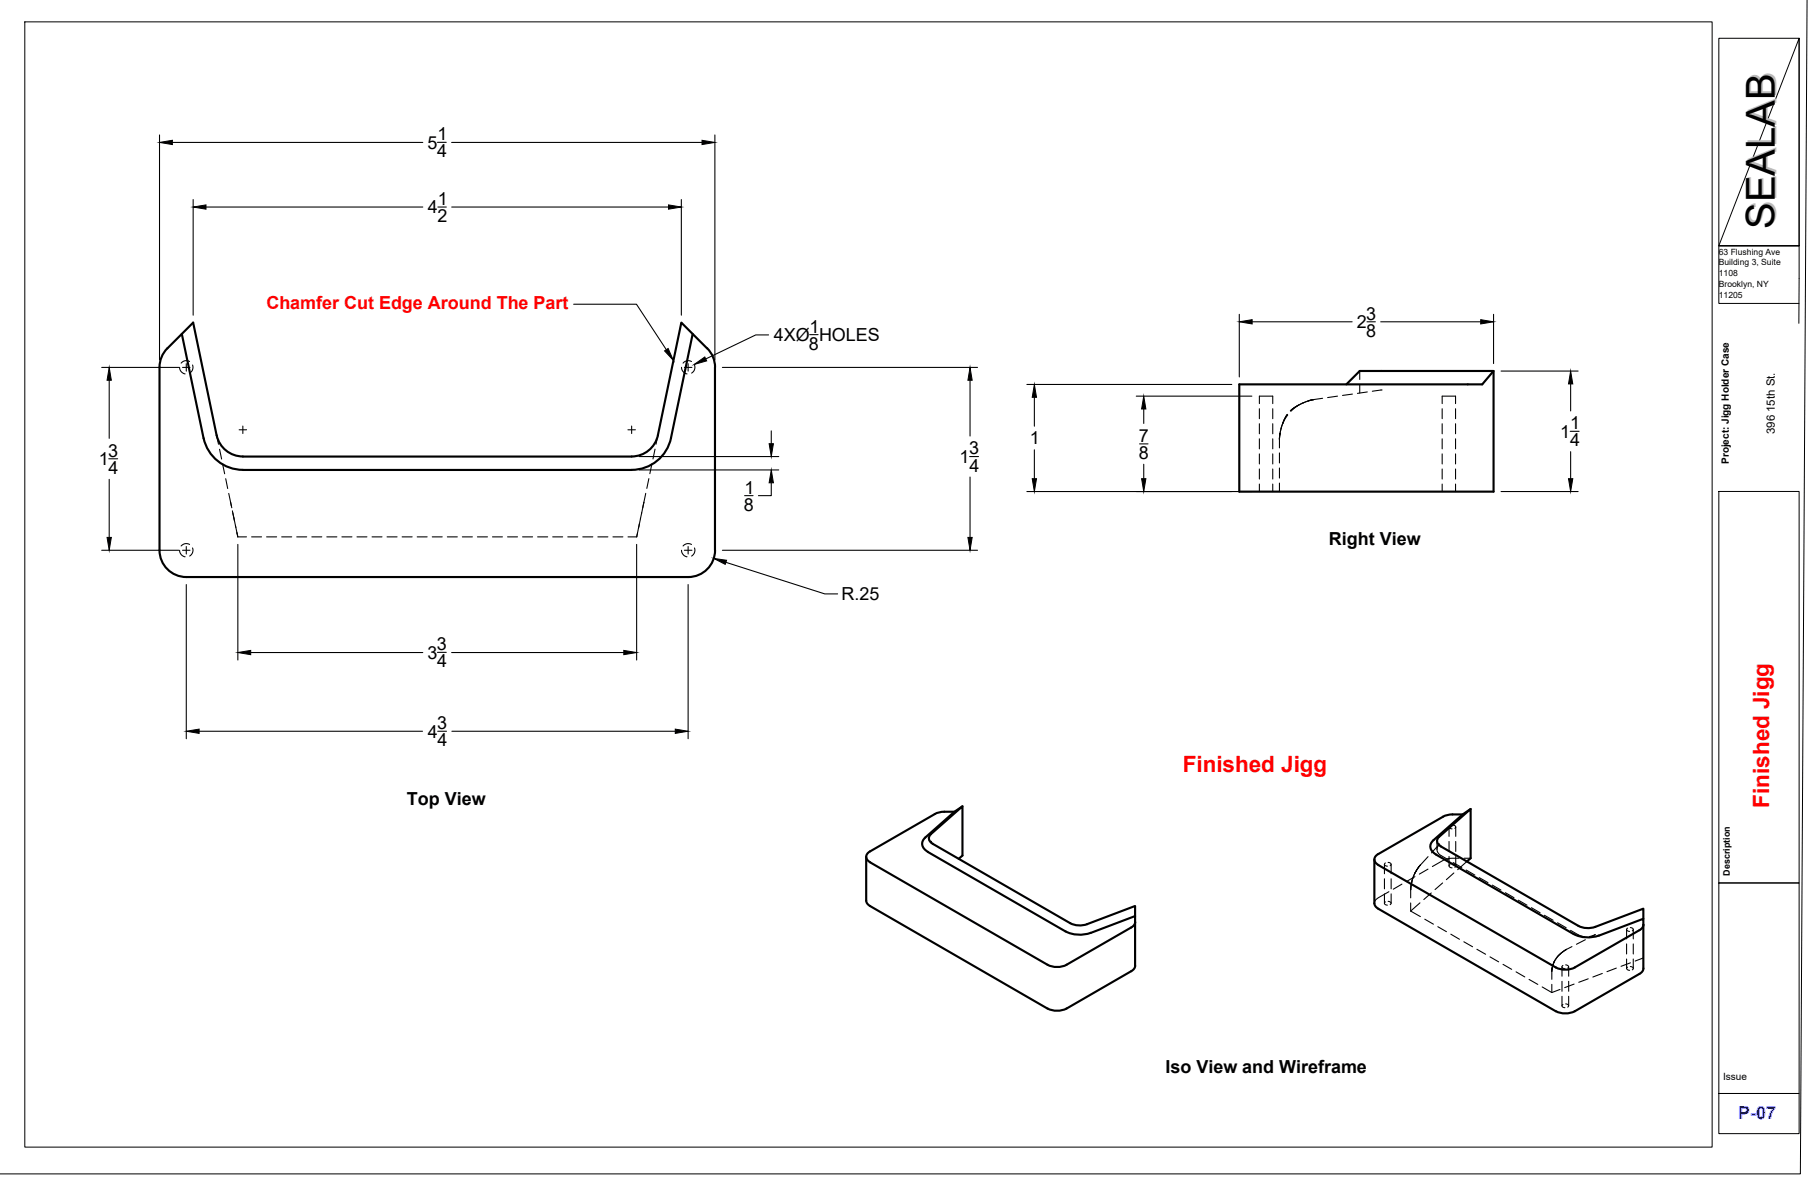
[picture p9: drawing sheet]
<svg xmlns="http://www.w3.org/2000/svg" width="432mm" height="279mm" viewBox="0 0 432 279" stroke-linecap="round" stroke-linejoin="round" font-family="sans-serif">
<!-- layer: Hidden -->
<g fill="none" stroke="#000" stroke-width=".25">
<path d="M42.6 87.1a1.6 1.6 0 0 0 1.3 1.6M45 85.7a1.55 1.55 0 0 0-2 .4M45.7 86.6a1.58 1.58 0 0 1-.7 1.9M161.7 87.1a1.6 1.6 0 0 0 1.3 1.6M164.1 85.7a1.55 1.55 0 0 0-2 .4M164.8 86.6a1.58 1.58 0 0 1-.7 1.9M298.8 95.7v-1.7h3.2v1.7M298.8 96.9v2.4M302 96.9v2.4M305.4 98.4l-1.1 2.1M305.4 98.3l-1.2 2.6-.5 1.6-.1 1.7 .1-1.4-.1 1.4M305.4 98.3l-1 2.1"/>
<path d="M305.5 98.4l-1.1 1.9-.5 1.3M308.1 96.1l-2 1.4M308.2 96.1l-2 1.3M309.2 95.5l-1.2 .6-1.7 1.4M311.7 94.8l-2.6 .8M311.7 94.8l-2.5 .8-1.9 .9-1.1 .9M311.7 94.8l-1.3 .3M311.7 94.8l-1.4 .3M313.8 94.5l-2.1 .3M317.3 94l-2.3 .3M320.9 93.5l-2.4 .3M322.6 88v2"/>
<path d="M322.6 91.2v2M324.4 93l-2.3 .3M327.6 88h.1M327.7 92.5h.1M327.7 92.5l-2.1 .3M342.2 95.7v-1.7h3.1v1.7M342.2 96.9v2.4M345.3 96.9v2.4M51.4 103.2l.4 2.2M52.1 106.6l.5 2.3M52.8 110l.5 2.4M53.6 113.5l.4 2.4"/>
<path d="M54.3 117l.4 2.1M54.7 119.1l.2 .9M54.7 119.1l.3 1.3M152.8 119.1l-.6 2.7M152.8 119.1l-.3 1.3M153.2 117l-.4 2.1M153.9 113.5l-.4 2.3M154.7 110l-.5 2.4M155.4 106.5l-.5 2.4M156.1 103.2l-.5 2.2M298.8 100.5v2.4M298.8 104.1v2.4"/>
<path d="M298.8 107.7v2.3M298.8 111.2v2.4M298.8 114.8v1.8M302 100.5v2.4M302 104.1v2.4M302 107.7v2.3M302 111.2v2.4M302 114.8v1.8M303.6 104.2v2M303.6 107.4v2.4M303.6 111v2.4M303.6 114.6v2"/>
<path d="M304 101.5l-.4 2.7M342.2 100.5v2.4M342.2 104.1v2.4M342.2 107.7v2.3M342.2 111.2v2.4M342.2 114.8v1.8M345.3 100.5v2.4M345.3 104.1v2.4M345.3 107.7v2.3M345.3 111.2v2.4M345.3 114.8v1.8M42.6 130.5a1.55 1.55 0 0 0 1.3 1.6"/>
<path d="M45 129.1a1.58 1.58 0 0 0-2 .4M45.7 130a1.58 1.58 0 0 1-.7 1.9M55.1 121.2l.5 2.3M55.2 121.6l.8 3.5M55.9 124.7l.5 2.6M56.2 126.3l.2 1M56.4 127.3h2.1M59.7 127.3h2.4M63.2 127.3h2.4M66.8 127.3h2.4M70.4 127.3h2.4M74 127.3h2.3"/>
<path d="M77.5 127.3h2.4M81.1 127.3h2.4M84.7 127.3h2.4M88.3 127.3h2.3M91.8 127.3h2.4M95.4 127.3h2.4M99 127.3h2.3M102.6 127.3h2.3M106.1 127.3h2.4M109.7 127.3h2.4M113.3 127.3h2.4M116.8 127.3h2.4"/>
<path d="M120.4 127.3h2.4M124 127.3h2.4M127.6 127.3h2.3M131.1 127.3h2.4M134.7 127.3h2.4M138.3 127.3h2.4M141.8 127.3h2.4M145.4 127.3h2.4M149 127.3h2.1M151.2 126.5l-.2 .8M151.7 124.3l-.6 3M152 123l-.5 2.3"/>
<path d="M152.3 121.6l-.4 1.5M161.7 130.5a1.55 1.55 0 0 0 1.3 1.6M164.1 129.1a1.58 1.58 0 0 0-2 .4M164.8 130a1.58 1.58 0 0 1-.7 1.9M340.9 199.5v2M343.8 196.2v2.2M343.8 199.6v2.4M344 195.8a.46 .46 0 0 0-.1 .6 .46 .46 0 0 0 .6 .2M344.7 195.7h.2a.41 .41 0 0 1 .4 .3 .41 .41 0 0 1-.1 .5M345.4 196.2v2.2M345.4 199.6v2.4M328.5 205v2.2"/>
<path d="M328.5 208.4v2.4M328.5 212v2.2M328.7 213.9a.46 .46 0 0 0-.1 .6 .46 .46 0 0 0 .6 .2M328.7 204.7a.45 .45 0 0 0-.1 .6 .45 .45 0 0 0 .6 .1M329.3 213.8h.2a.41 .41 0 0 1 .5 .3 .41 .41 0 0 1-.2 .5M329.3 204.5l.2 .1a.4 .4 0 0 1 .5 .2 .4 .4 0 0 1-.2 .5M329.5 211.5l-2.8 1.7-.5 .5-.1 .5M330.1 205v2.2M330.1 208.4v2.4M330.1 212v2.2M332.6 209.7l-2 1.2M334.7 216.1l2.3 1.3"/>
<path d="M334.7 211v2M334.7 214.2v1.9M335.2 208.2l-.5 2.8M335.7 207.1l1.3-1.9-.9 1.2-.8 1.4-.4 1.3-.2 1.9M335.7 207.9l-2 1.2M336.9 214.1l-2.2 2M338 218l2.1 1.2M338.8 206.1l-2.1 1.2M338.8 203.2l-1.8 2a9.5 9.5 0 0 0-2.3 5.8M339.6 211.8l-1.8 1.6M341.1 219.8l2.1 1.2M341.4 200.4a1.55 1.55 0 0 0 .5 2.5l1.8 1.1"/>
<path d="M341.4 200.3l-1.8 2M342.3 209.4l-1.8 1.6M343.8 203.1v2.3M344 205.1a.46 .46 0 0 0-.1 .6 .46 .46 0 0 0 .6 .1M344.7 204.9a.44 .44 0 0 1 .6 .2 .44 .44 0 0 1-.1 .6M344.8 204.6l2 1.2M344.9 207.1l-1.7 1.5M345.4 203.1v2.3M346.2 203.6l-3 .2-3.4 1.7M347.3 203.6h1.6M347.9 206.4l2 1.2M348 204.3l-2.2 2"/>
<path d="M350.9 208.2l2.1 1.1M354.1 209.9l2 1.2M357.1 211.7l2.1 1.2M360.2 213.5l2.1 1.2M363.3 215.3l2.1 1.2M366.4 217.1l2.1 1.2M369.5 218.9l2.1 1.1M344.2 221.6l2.1 1.2M347.3 223.4l2.1 1.2M350.4 225.1l2.1 1.2M353.5 226.9l2.1 1.2M356.6 228.7l2 1.2"/>
<path d="M359.7 230.5l2.1 1.2M362.8 232.3l2 1.2M365.9 234.1l2.3 1.3 1.9-.7M368.2 233.5v1.9M370.6 229.3v2.2M370.6 232.7v2.4M370.6 236.3v2.2M370.8 238.2a.46 .46 0 0 0-.1 .6 .46 .46 0 0 0 .6 .2M370.8 229a.46 .46 0 0 0-.1 .6 .46 .46 0 0 0 .6 .2M371.5 238.1a.44 .44 0 0 1 .6 .2 .44 .44 0 0 1-.2 .6M371.5 228.9h.1a.41 .41 0 0 1 .5 .2 .41 .41 0 0 1-.2 .5M371.7 225.2l-2.2 1.8"/>
<path d="M371.7 225.2l-1.4 .9-1.2 1.4-.7 1.6-.2 1.3 .1-1 .5-1.5M371.7 225.2a6.5 6.5 0 0 0-3.5 5.2v1.9M372.2 229.3v2.2M372.2 232.7v2.4M372.2 236.3v2.2M372.6 220.7l1.9 1 1.4 .4M373 224.5l-1.3 .7M373.5 233.4l-2.3 .9M376.1 222.9l-2.1 1.1M376.8 232.2l-2.2 .8M377.1 222.1l1.4-.4-1.3 .6M380.2 230.9l-2.3 .8"/>
<path d="M383.5 229.6l-2.2 .9M385.9 220.5v2.2M385.9 223.9v2.4M385.9 227.5v2.2M386.1 229.4a.45 .45 0 0 0-.1 .6 .45 .45 0 0 0 .6 .1M386.1 220.1a.46 .46 0 0 0-.1 .6 .46 .46 0 0 0 .6 .2M386.8 229.2l.2 .1a.4 .4 0 0 1 .5 .2 .4 .4 0 0 1-.2 .5M386.8 220a.44 .44 0 0 1 .6 .2 .44 .44 0 0 1-.1 .6M386.8 228.4l-2.2 .8M387.5 220.5v2.2M387.5 223.9v2.4M387.5 227.5v2.2"/>
<path d="M389.9 227.2l-2 .7"/>
</g>
<!-- layer: Visible -->
<g fill="none" stroke="#000" stroke-width=".51">
<path d="M43.1 79.2l5.2 24.8M164.3 79.2l-2.7-2.7-5.5 26.7a6.4 6.4 0 0 1-6.2 5.1M167.8 82.6l-3.5-3.4-5.1 24.7a9.5 9.5 0 0 1-9.3 7.5l-92.3 .1M167.8 82.6l1.2 1.8 .6 2 .1 44.1a6.4 6.4 0 0 1-6.4 6.4h-119.1a6.4 6.4 0 0 1-6.4-6.4l.1-44.1 .6-2 .7-1.2 6.6-6.7 5.6 26.8M354.4 88l-2.7 3.2h-57.7v25.4h60.4v-28.6h-31.8l-3.2 3.2M48.3 103.9a9.5 9.5 0 0 0 9.3 7.5M51.4 103.2a6.4 6.4 0 0 0 6.2 5.1M57.6 108.3h92.3M220.9 197.8l7.4-6.6v11.7l-.8 .8M220.9 197.8a1.31 1.31 0 0 0 .4 2.3l33.1 19.1 1.1 .3 1.9-.1 11.9-4.5v2.4M220.9 199.7l-.1 .1M226.4 192.5l-6.9 6.1a1.96 1.96 0 0 0 .7 3.5l32.6 18.8"/>
<path d="M228.3 191.2l-1.9 1.3-2.9 .1-1.3 .3-15.8 9M347 193.2l-6.9 6.1a1.96 1.96 0 0 0 .6 3.4M348.9 191.9l-1.9 1.3h-2.9l-1.4 .3-15.7 9.1a1.37 1.37 0 0 0-.9 1.2 1.37 1.37 0 0 0 .9 1.3l42.1 24.4a5 5 0 0 0 4.5 0l15.4-8.9M205.5 203.2v10.4a1.59 1.59 0 0 0 .9 1.3M206.4 214.9l42.1 24.3a5.1 5.1 0 0 0 4.5 0l15.4-8.9a1.59 1.59 0 0 0 .9-1.2M206.4 204.5l42.1 24.3a5 5 0 0 0 4.5 0l15.4-8.8a1.59 1.59 0 0 0 .9-1.3M206.4 201.9a1.37 1.37 0 0 0-.9 1.3 1.37 1.37 0 0 0 .9 1.3M326.1 203.9v10.3a1.59 1.59 0 0 0 .9 1.3l42.1 24.4M340.7 202.7l32.7 18.8a7.6 7.6 0 0 0 5.9 .4l10.6-4v11.8M341.5 200.3l-.1 .1M348 204.3l.9-.7v-11.7l-7.5 6.6a1.31 1.31 0 0 0 .5 2.3l33.1 19 1.1 .3 1.8-.1 12-4.5v2.4M389.9 219.3a1.59 1.59 0 0 1-.9 1.3"/>
<path d="M252.8 220.9a7.6 7.6 0 0 0 6 .4M258.8 221.3l10.5-4v11.8M369.1 239.8a5 5 0 0 0 4.5 0M389.9 229.7a1.59 1.59 0 0 1-.9 1.3l-15.4 8.9"/>
</g>
<!-- layer: None -->
<path d="M5.9 5.2h400.3v266.9h-400.3zM407.8 9.1h19v49.2h-19zM426.8 9.1v49.2h-19zM428.7 0l-1.6 278.4h-427.1M426.8 66.1v-7.8h-19v13.7h19M407.8 116.6h19v92.8h-19zM407.8 209.4h19v50h-19zM407.8 259.4h19v9.5h-19z" fill="none" stroke="#000" stroke-width=".24"/>
<!-- layer: Titleblock -->
<path d="M426.8 66.1v10.6" fill="none" stroke="#000" stroke-width=".24"/>
<!-- layer: FD_Dimensions -->
<g fill="none" stroke="#000" stroke-width=".25">
<path d="M37.8 32v53.4M40.9 33.8h59.4M103.8 33.8h2.1M107.1 33.8h59.5M169.6 32v53.4M45.8 47.3v27.5M48.9 49.1h51.4M103.9 49.1h2M107.2 49.1h51.4M161.6 47.3v27.5M182.4 79.4h-3.1l-11.9 5.7M192.1 79.4h2"/>
<path d="M294 74.5v14.9M297.1 76.3h23.7M324.3 76.3h2M327.6 76.3h23.7M354.4 74.5v11.7M24.1 87.1h18.3M25.9 90.2v13.8M171.4 87.1h60.5M230.1 90.2v13.2M243.6 91.2h48.6M245.4 94.2v6.9M269.6 94h27.4"/>
<path d="M271.4 97v3.4M356.1 88h18.3M372.6 91.1v6.4M25.8 108.8h2.1M25.9 113.7v13.8M151.6 108.3h33.2M151.6 111.5h33.2M176.7 117.6h2M183 114.5v3.1h-3.1M183 102.2v3M230 108.3h2.2M230.1 113.1v14.4"/>
<path d="M243.6 116.6h53.4M245.4 106.7v6.8M270.4 105.3h2M271.4 110.1v3.4M356.1 116.6h18.3M372.5 102.3h2.1M372.6 107.1v6.4M24.1 130.5h18.3M44.2 138.6v36.6M56.4 129.1v27.4M151 129.1v27.4M163.3 138.6v36.6"/>
<path d="M171.4 130.5h60.5M172.2 133.4l23.5 7.5h3M59.5 154.8h40.8M103.8 154.7h2.1M107.1 154.8h40.9M47.2 173.4h53M103.8 173.4h2.1M107.2 173.4h53"/>
</g>
<g fill="#000" stroke="#000" stroke-width=".24">
<path d="M37.8 33.8l3.1-.5v1zM166.6 33.3l3 .5-3 .5zM45.8 49.1l3.1-.5v1zM158.6 48.6l3 .5-3 .5zM294 76.3l3.1-.5v1zM351.3 75.8l3.1 .5-3.1 .5zM25.9 87.1l.5 3.1h-1zM164.7 86.4l2.5-1.7 .5 .9zM230.1 87.1l.6 3.1h-1.1zM245.4 91.2l.5 3h-1zM271.4 94l.5 3h-1.1zM372.6 88l.5 3.1h-1z"/>
<path d="M182.5 105.2h1l-.5 3.1zM183 111.5l.5 3h-1zM244.9 113.5h1l-.5 3.1zM270.8 113.5h1.1l-.5 3.1zM372.1 113.5h1l-.5 3.1zM25.4 127.5h1l-.5 3zM169.3 132.4l3.1 .5-.3 1zM229.6 127.5h1.1l-.6 3zM56.4 154.8l3.1-.5v1zM148 154.3l3 .5-3 .5zM44.2 173.4l3-.5v1zM160.2 172.9l3.1 .5-3.1 .5z"/>
</g>
<!-- layer: Smart Centers -->
<path d="M43.3 87.1h1.8M44.2 86.3v1.7M162.4 87.1h1.8M163.3 86.3v1.7M56.7 101.9h1.8M57.6 101v1.8M149 101.9h1.7M149.9 101v1.8M43.3 130.5h1.8M44.2 129.6v1.8M162.4 130.5h1.8M163.3 129.6v1.8" fill="none" stroke="#000" stroke-width=".25"/>
<!-- layer: Leaders -->
<path d="M157.7 83.2l.8-.5 1.3 2.8z" fill="#000" stroke="#000" stroke-width=".24"/>
<path d="M136.1 72.2h14.9l7.1 10.8" fill="none" stroke="#000" stroke-width=".25"/>
<text font-size="9.5" fill="#bababa" x="421.5" y="53.9" transform="rotate(-90 421.5 53.9)">SEALAB</text>
<g font-size="5.3" fill="#f00">
<text x="280.6" y="183.2">Finished Jigg</text>
<text x="419.8" y="191.5" transform="rotate(-90 419.8 191.5)">Finished Jigg</text>
</g>
<g font-size="4.3">
<text x="101.4" y="35.3">5</text>
<text x="103.8" y="33.3">1</text>
<text x="103.7" y="37.3">4</text>
<text x="101.5" y="50.6">4</text>
<text x="103.8" y="52.7">2</text>
<text x="103.9" y="48.6">1</text>
<text x="321.9" y="77.9">2</text>
<text x="324.1" y="75.8">3</text>
<text x="183.6" y="80.9">4XØ HOLES</text>
<text x="191.9" y="83">8</text>
<text x="192.1" y="78.9">1</text>
<text x="324.1" y="79.9">8</text>
<text x="372.6" y="101.8">1</text>
<text x="229.9" y="107.8">3</text>
<text x="244.4" y="105.4">1</text>
<text x="270.2" y="104.8">7</text>
<text x="370.2" y="103.8">1</text>
<text x="372.5" y="105.9">4</text>
<text x="23.5" y="110.3">1</text>
<text x="25.7" y="108.3">3</text>
<text x="25.8" y="112.4">4</text>
<text x="227.7" y="109.8">1</text>
<text x="230" y="111.8">4</text>
<text x="270.2" y="108.9">8</text>
<text x="176.6" y="117.1">1</text>
<text x="176.5" y="121.2">8</text>
<text x="315.3" y="129.3">Right View</text>
<text x="199.7" y="142.4">R.25</text>
<text x="103.7" y="154.2">3</text>
<text x="101.4" y="156.3">3</text>
<text x="103.7" y="158.3">4</text>
<text x="103.7" y="172.9">3</text>
<text x="101.5" y="175">4</text>
<text x="103.8" y="177">4</text>
<text x="96.5" y="190.9">Top View</text>
<text x="276.5" y="254.5">Iso View and Wireframe</text>
</g>
<text font-size="4.3" fill="#f00" x="63.2" y="73.3">Chamfer Cut Edge Around The Part</text>
<text font-size="4.3" fill="#00f" x="412.4" y="265.5">P-07</text>
<text font-size="2.7" x="421.1" y="103" transform="rotate(-90 421.1 103)">396 15th St.</text>
<g font-size="2.4">
<text x="410.1" y="110.1" transform="rotate(-90 410.1 110.1)">Project: Jigg Holder Case</text>
<text x="408.8" y="256.2">Issue</text>
</g>
<text font-size="2.1" x="410.4" y="207.7" transform="rotate(-90 410.4 207.7)">Description</text>
<g font-size="2">
<text x="407.8" y="60.4">63 Flushing Ave</text>
<text x="407.8" y="63">Building 3, Suite</text>
<text x="407.8" y="65.5">1108</text>
<text x="407.8" y="68.1">Brooklyn, NY</text>
<text x="407.8" y="70.6">11205</text>
</g>
</svg>
